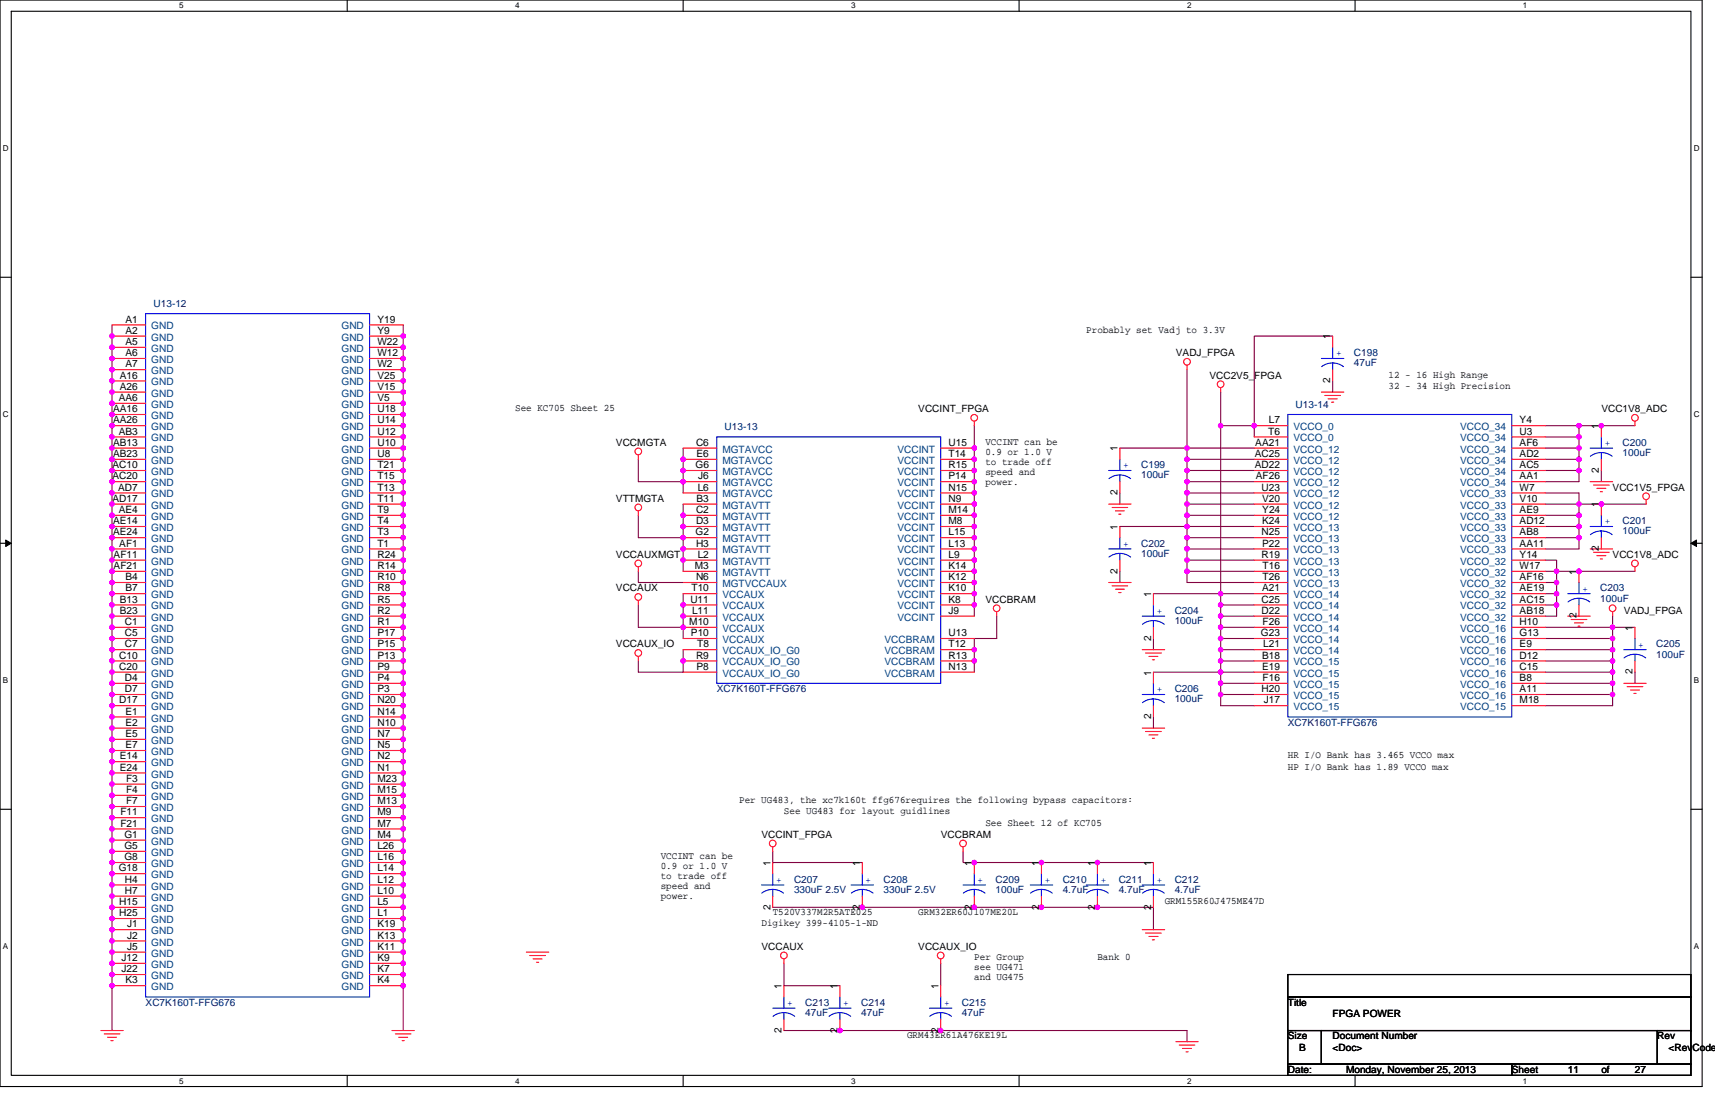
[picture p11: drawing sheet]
<svg xmlns="http://www.w3.org/2000/svg" width="432mm" height="279mm" viewBox="0 0 432 279" stroke-linecap="round" stroke-linejoin="round" font-family="sans-serif">
<path d="M0 0h428.6v273.5h-428.6zM2.8 2.8h422.9v267.9h-422.9z" fill="none" stroke="#000" stroke-width=".28"/>
<g fill="#fff">
<path d="M45.1 .3h1.1v2.3h-1.1z"/>
<path d="M45.1 271h1.1v2.2h-1.1z"/>
</g>
<path d="M87.4 0v2.8M87.4 270.7v2.8" fill="none" stroke="#000" stroke-width=".28"/>
<g fill="#fff">
<path d="M129.7 .3h1.1v2.3h-1.1z"/>
<path d="M129.7 271h1.1v2.2h-1.1z"/>
</g>
<path d="M172 0v2.8M172 270.7v2.8" fill="none" stroke="#000" stroke-width=".28"/>
<g fill="#fff">
<path d="M214.3 .3h1.1v2.3h-1.1z"/>
<path d="M214.3 271h1.1v2.2h-1.1z"/>
</g>
<path d="M256.6 0v2.8M256.6 270.7v2.8" fill="none" stroke="#000" stroke-width=".28"/>
<g fill="#fff">
<path d="M298.9 .3h1.1v2.3h-1.1z"/>
<path d="M298.9 271h1.1v2.2h-1.1z"/>
</g>
<path d="M341.2 0v2.8M341.2 270.7v2.8" fill="none" stroke="#000" stroke-width=".28"/>
<g fill="#fff">
<path d="M383.5 .3h1.1v2.3h-1.1z"/>
<path d="M383.5 271h1.1v2.2h-1.1z"/>
<path d="M.7 36.3h1.5v2.3h-1.5z"/>
<path d="M426.5 36.3h1.4v2.3h-1.4z"/>
<path d="M.7 103.3h1.5v2.2h-1.5z"/>
<path d="M426.5 103.3h1.4v2.2h-1.4z"/>
</g>
<path d="M0 69.8h2.8M425.7 69.8h2.9" fill="none" stroke="#000" stroke-width=".28"/>
<g fill="#fff">
<path d="M.7 170.2h1.4v2.3h-1.4z"/>
<path d="M426.5 170.2h1.3v2.3h-1.3z"/>
</g>
<path d="M0 136.8h2.8M425.7 136.8h2.9" fill="none" stroke="#000" stroke-width=".28"/>
<path d="M1.4 135.9l1.4 .9-1.4 .8zM425.7 136.8l1.4-.9v1.7z" fill="#000" stroke="#000" stroke-width=".25"/>
<g fill="#fff">
<path d="M.7 237.2h1.4v2.2h-1.4z"/>
<path d="M426.4 237.2h1.4v2.2h-1.4z"/>
</g>
<path d="M0 203.7h2.8M425.7 203.7h2.9M324.3 245.3h101.4v5.7h-101.4zM324.3 251h101.4v8.4h-101.4zM324.3 259.4h8.4v8.5h-8.4zM332.7 259.4h84.6v8.5h-84.6zM417.3 259.4h8.4v8.5h-8.4zM324.3 267.9h56.3v2.8h-56.3zM380.6 267.9h45.1v2.8h-45.1z" fill="none" stroke="#000" stroke-width=".28"/>
<g fill="none" stroke="#800040" stroke-width=".28">
<path d="M28.2 81.8v177.6M101.5 81.8v177.6M298.9 93v19.8M307.3 98.7v8.4M335.5 95.9v2.8M335.5 84.6h-19.7v22.5M160.7 115.6v5.6h11.3M172 112.8v8.4M245.3 107.1v48M282 112.8h16.9M298.9 115.6v2.8M298.9 118.4v2.8"/>
<path d="M298.9 112.8v2.8M298.9 115.6h16.9M298.9 118.4h16.9M298.9 112.8h16.9M307.3 107.1v42.3M307.3 107.1h8.5M315.8 107.1v2.9M389.1 107.1h8.5M389.1 110h8.5M389.1 112.8h8.5M389.1 115.6h8.5M389.1 118.4h8.5"/>
<path d="M397.6 118.4v2.8h-8.5M397.6 107.1v2.9M397.6 110v2.8M397.6 112.8v2.8M397.6 115.6v2.8M403.2 118.4v2.8M411.6 107.1h-14M160.7 129.7v5.6h11.3M172 121.2v2.9M172 126.9v8.4M172 135.3v8.5M282 124.1v2.8"/>
<path d="M282 132.5h16.9M298.9 132.5v2.8M298.9 135.3v2.9M298.9 138.2v2.8M298.9 121.2v2.9M298.9 124.1v2.8M298.9 126.9v2.8M298.9 129.7v2.8M298.9 138.2h16.9M298.9 132.5h16.9M298.9 135.3h16.9M298.9 121.2h16.9"/>
<path d="M298.9 124.1h16.9M298.9 126.9h16.9M298.9 129.7h16.9M389.1 124.1h8.5v2.8M389.1 126.9h8.5M389.1 129.7h8.5M389.1 132.5h8.5M389.1 135.3h8.5M397.6 135.3v2.9h-8.5M397.6 126.9v2.8M397.6 129.7v2.8M397.6 132.5v2.8"/>
<path d="M414.5 126.9h-16.9M160.7 152.3v5.6h11.3M160.7 143.8v2.8h11.3M172 149.4v8.5M172 157.9v2.8M251 155.1v5.6h-5.7v8.5M282 143.8v2.8M290.4 149.4h16.9M298.9 143.8v2.8h16.9M298.9 141v2.8M298.9 141h16.9M298.9 143.8h16.9"/>
<path d="M307.3 149.4v2.9M307.3 152.3v2.8M307.3 155.1v2.8M307.3 157.9v2.8M307.3 149.4h8.5M307.3 152.3h8.5M307.3 155.1h8.5M307.3 157.9h8.5M389.1 149.4h2.8M389.1 146.6h2.8M389.1 152.3h2.8M389.1 157.9h16.9"/>
<path d="M389.1 143.8h2.8M389.1 141h2.8v2.8M391.9 143.8v2.8M391.9 146.6v2.8M391.9 152.3v2.8h-2.8M391.9 143.8h19.7M391.9 149.4v2.9M406 157.9h5.6M406 155.1v2.8M406 157.9v2.8M172 163.5v5.7h-11.3v-2.8M290.4 160.7v2.8"/>
<path d="M290.4 169.2h16.9M307.3 174.8v2.8h8.5M307.3 163.5v2.9M307.3 166.4v2.8M307.3 169.2v2.8M307.3 172v2.8M307.3 160.7v2.8M307.3 166.4h8.5M307.3 169.2h8.5M307.3 172h8.5M307.3 174.8h8.5M307.3 160.7h8.5"/>
<path d="M307.3 163.5h8.5M389.1 166.4h16.9M389.1 160.7h16.9M389.1 169.2h16.9M389.1 163.5h16.9M389.1 172h16.9M389.1 174.8h16.9M406 174.8v2.8h-16.9M406 160.7v2.8M406 163.5v2.9M406 166.4v2.8M406 169.2v2.8"/>
<path d="M406 172v2.8M411.6 169.2v2.8M290.4 180.5v2.8M194.6 214.3v2.8h22.5M242.5 214.3v2.8h47.9M194.6 228.4h95.8v5.6M197.4 242.5v5.6h14.1M197.4 259.4h101.5v2.8M236.9 242.5v5.6"/>
</g>
<g fill="#f0f" stroke="#f0f" stroke-width=".28">
<circle cx="298.9" cy="135.3" r=".56"/>
<circle cx="298.9" cy="112.8" r=".56"/>
<circle cx="298.9" cy="141" r=".56"/>
<circle cx="298.9" cy="138.2" r=".56"/>
<circle cx="298.9" cy="143.8" r=".57"/>
<circle cx="307.3" cy="169.2" r=".55"/>
<circle cx="307.3" cy="166.3" r=".55"/>
<circle cx="307.3" cy="174.8" r=".55"/>
<circle cx="307.3" cy="172" r=".56"/>
<circle cx="397.5" cy="126.9" r=".56"/>
<circle cx="397.5" cy="129.7" r=".57"/>
<circle cx="397.5" cy="132.5" r=".56"/>
<circle cx="397.5" cy="135.3" r=".56"/>
<circle cx="298.9" cy="115.6" r=".57"/>
<circle cx="298.9" cy="118.4" r=".56"/>
<circle cx="298.9" cy="126.9" r=".56"/>
<circle cx="298.9" cy="124.1" r=".56"/>
<circle cx="298.9" cy="121.2" r=".56"/>
<circle cx="298.9" cy="129.7" r=".57"/>
<circle cx="406" cy="163.5" r=".55"/>
<circle cx="406" cy="160.7" r=".55"/>
<circle cx="406" cy="169.2" r=".55"/>
<circle cx="406" cy="166.3" r=".55"/>
<circle cx="406" cy="174.8" r=".55"/>
<circle cx="406" cy="172" r=".56"/>
<circle cx="307.3" cy="152.2" r=".55"/>
<circle cx="307.3" cy="155.1" r=".55"/>
<circle cx="307.3" cy="157.9" r=".56"/>
<circle cx="307.3" cy="149.4" r=".55"/>
<circle cx="307.3" cy="107.1" r=".55"/>
<circle cx="307.3" cy="163.5" r=".55"/>
<circle cx="307.3" cy="160.7" r=".55"/>
<circle cx="397.5" cy="107.1" r=".56"/>
<circle cx="397.5" cy="115.6" r=".57"/>
<circle cx="397.5" cy="118.4" r=".56"/>
<circle cx="397.5" cy="112.8" r=".56"/>
<circle cx="397.5" cy="110" r=".56"/>
<circle cx="101.5" cy="84.6" r=".56"/>
<circle cx="245.3" cy="163.5" r=".55"/>
<circle cx="172" cy="157.9" r=".57"/>
<circle cx="172" cy="152.2" r=".56"/>
<circle cx="172" cy="115.6" r=".57"/>
<circle cx="172" cy="121.2" r=".56"/>
<circle cx="172" cy="129.7" r=".57"/>
<circle cx="172" cy="135.3" r=".56"/>
<circle cx="245.3" cy="217.1" r=".55"/>
<circle cx="262.2" cy="217.1" r=".55"/>
<circle cx="276.3" cy="217.1" r=".55"/>
<circle cx="217.1" cy="228.4" r=".56"/>
<circle cx="245.3" cy="228.4" r=".56"/>
<circle cx="262.2" cy="228.4" r=".56"/>
<circle cx="276.3" cy="228.4" r=".56"/>
<circle cx="211.5" cy="259.4" r=".55"/>
<circle cx="236.8" cy="259.4" r=".55"/>
<circle cx="298.9" cy="132.5" r=".56"/>
<circle cx="403.2" cy="126.9" r=".55"/>
<circle cx="406" cy="157.9" r=".56"/>
<circle cx="391.9" cy="149.4" r=".55"/>
<circle cx="391.9" cy="146.6" r=".55"/>
<circle cx="391.9" cy="152.2" r=".55"/>
<circle cx="315.8" cy="107.1" r=".55"/>
<circle cx="391.9" cy="143.8" r=".56"/>
<circle cx="397.5" cy="143.8" r=".57"/>
<circle cx="403.2" cy="107.1" r=".55"/>
<circle cx="28.2" cy="84.6" r=".55"/>
<circle cx="28.2" cy="87.4" r=".56"/>
<circle cx="28.2" cy="90.2" r=".55"/>
<circle cx="28.2" cy="93" r=".55"/>
<circle cx="28.2" cy="95.9" r=".55"/>
<circle cx="28.2" cy="98.7" r=".55"/>
<circle cx="28.2" cy="101.5" r=".56"/>
<circle cx="28.2" cy="104.3" r=".55"/>
<circle cx="28.2" cy="107.1" r=".55"/>
<circle cx="28.2" cy="110" r=".55"/>
<circle cx="28.2" cy="112.8" r=".55"/>
<circle cx="28.2" cy="115.6" r=".56"/>
<circle cx="28.2" cy="118.4" r=".55"/>
<circle cx="28.2" cy="121.2" r=".55"/>
<circle cx="28.2" cy="124.1" r=".55"/>
<circle cx="28.2" cy="126.9" r=".55"/>
<circle cx="28.2" cy="129.7" r=".56"/>
<circle cx="28.2" cy="132.5" r=".55"/>
<circle cx="28.2" cy="135.3" r=".55"/>
<circle cx="28.2" cy="138.2" r=".55"/>
<circle cx="28.2" cy="141" r=".55"/>
<circle cx="28.2" cy="143.8" r=".56"/>
<circle cx="28.2" cy="146.6" r=".55"/>
<circle cx="28.2" cy="149.4" r=".55"/>
<circle cx="28.2" cy="152.2" r=".55"/>
<circle cx="28.2" cy="155.1" r=".55"/>
<circle cx="28.2" cy="157.9" r=".56"/>
<circle cx="28.2" cy="160.7" r=".55"/>
<circle cx="28.2" cy="163.5" r=".55"/>
<circle cx="28.2" cy="166.3" r=".55"/>
<circle cx="28.2" cy="169.2" r=".55"/>
<circle cx="28.2" cy="172" r=".56"/>
<circle cx="28.2" cy="174.8" r=".55"/>
<circle cx="28.2" cy="177.6" r=".55"/>
<circle cx="28.2" cy="180.4" r=".55"/>
<circle cx="28.2" cy="183.3" r=".55"/>
<circle cx="28.2" cy="186.1" r=".56"/>
<circle cx="28.2" cy="188.9" r=".55"/>
<circle cx="28.2" cy="191.7" r=".55"/>
<circle cx="28.2" cy="194.5" r=".55"/>
<circle cx="28.2" cy="197.4" r=".55"/>
<circle cx="28.2" cy="200.2" r=".56"/>
<circle cx="28.2" cy="203" r=".55"/>
<circle cx="28.2" cy="205.8" r=".55"/>
<circle cx="28.2" cy="208.6" r=".55"/>
<circle cx="28.2" cy="211.5" r=".55"/>
<circle cx="28.2" cy="214.3" r=".56"/>
<circle cx="28.2" cy="217.1" r=".55"/>
<circle cx="28.2" cy="219.9" r=".55"/>
<circle cx="28.2" cy="222.7" r=".55"/>
<circle cx="28.2" cy="225.5" r=".55"/>
<circle cx="28.2" cy="228.4" r=".56"/>
<circle cx="28.2" cy="231.2" r=".55"/>
<circle cx="28.2" cy="234" r=".55"/>
<circle cx="28.2" cy="236.8" r=".55"/>
<circle cx="28.2" cy="239.6" r=".55"/>
<circle cx="28.2" cy="242.5" r=".56"/>
<circle cx="28.2" cy="245.3" r=".55"/>
<circle cx="28.2" cy="248.1" r=".55"/>
<circle cx="101.5" cy="87.4" r=".57"/>
<circle cx="101.5" cy="90.2" r=".56"/>
<circle cx="101.5" cy="93" r=".56"/>
<circle cx="101.5" cy="95.9" r=".56"/>
<circle cx="101.5" cy="98.7" r=".56"/>
<circle cx="101.5" cy="101.5" r=".57"/>
<circle cx="101.5" cy="104.3" r=".56"/>
<circle cx="101.5" cy="107.1" r=".56"/>
<circle cx="101.5" cy="110" r=".56"/>
<circle cx="101.5" cy="112.8" r=".56"/>
<circle cx="101.5" cy="115.6" r=".57"/>
<circle cx="101.5" cy="118.4" r=".56"/>
<circle cx="101.5" cy="121.2" r=".56"/>
<circle cx="101.5" cy="124.1" r=".56"/>
<circle cx="101.5" cy="126.9" r=".56"/>
<circle cx="101.5" cy="129.7" r=".57"/>
<circle cx="101.5" cy="132.5" r=".56"/>
<circle cx="101.5" cy="135.3" r=".56"/>
<circle cx="101.5" cy="138.2" r=".56"/>
<circle cx="101.5" cy="141" r=".56"/>
<circle cx="101.5" cy="143.8" r=".57"/>
<circle cx="101.5" cy="146.6" r=".56"/>
<circle cx="101.5" cy="149.4" r=".56"/>
<circle cx="101.5" cy="152.2" r=".56"/>
<circle cx="101.5" cy="155.1" r=".56"/>
<circle cx="101.5" cy="157.9" r=".57"/>
<circle cx="101.5" cy="160.7" r=".56"/>
<circle cx="101.5" cy="163.5" r=".56"/>
<circle cx="101.5" cy="166.3" r=".56"/>
<circle cx="101.5" cy="169.2" r=".56"/>
<circle cx="101.5" cy="172" r=".57"/>
<circle cx="101.5" cy="174.8" r=".56"/>
<circle cx="101.5" cy="177.6" r=".56"/>
<circle cx="101.5" cy="180.4" r=".56"/>
<circle cx="101.5" cy="183.3" r=".56"/>
<circle cx="101.5" cy="186.1" r=".57"/>
<circle cx="101.5" cy="188.9" r=".56"/>
<circle cx="101.5" cy="191.7" r=".56"/>
<circle cx="101.5" cy="194.5" r=".56"/>
<circle cx="101.5" cy="197.4" r=".56"/>
<circle cx="101.5" cy="200.2" r=".57"/>
<circle cx="101.5" cy="203" r=".56"/>
<circle cx="101.5" cy="205.8" r=".56"/>
<circle cx="101.5" cy="208.6" r=".56"/>
<circle cx="101.5" cy="211.5" r=".56"/>
<circle cx="101.5" cy="214.3" r=".57"/>
<circle cx="101.5" cy="217.1" r=".56"/>
<circle cx="101.5" cy="219.9" r=".56"/>
<circle cx="101.5" cy="222.7" r=".56"/>
<circle cx="101.5" cy="225.5" r=".56"/>
<circle cx="101.5" cy="228.4" r=".57"/>
<circle cx="101.5" cy="231.2" r=".56"/>
<circle cx="101.5" cy="234" r=".56"/>
<circle cx="101.5" cy="236.8" r=".56"/>
<circle cx="101.5" cy="239.6" r=".56"/>
<circle cx="101.5" cy="242.5" r=".57"/>
<circle cx="101.5" cy="245.3" r=".56"/>
<circle cx="101.5" cy="248.1" r=".56"/>
<circle cx="245.3" cy="166.3" r=".55"/>
<circle cx="245.3" cy="112.8" r=".55"/>
<circle cx="245.3" cy="115.6" r=".56"/>
<circle cx="245.3" cy="118.4" r=".55"/>
<circle cx="245.3" cy="121.2" r=".55"/>
<circle cx="245.3" cy="124.1" r=".55"/>
<circle cx="245.3" cy="126.9" r=".55"/>
<circle cx="245.3" cy="129.7" r=".56"/>
<circle cx="245.3" cy="132.5" r=".55"/>
<circle cx="245.3" cy="135.3" r=".55"/>
<circle cx="245.3" cy="138.2" r=".55"/>
<circle cx="245.3" cy="141" r=".55"/>
<circle cx="245.3" cy="143.8" r=".56"/>
<circle cx="245.3" cy="146.6" r=".55"/>
<circle cx="245.3" cy="149.4" r=".55"/>
<circle cx="245.3" cy="152.2" r=".55"/>
<circle cx="172" cy="166.3" r=".56"/>
<circle cx="172" cy="155.1" r=".56"/>
<circle cx="172" cy="138.2" r=".56"/>
<circle cx="172" cy="141" r=".56"/>
<circle cx="172" cy="132.5" r=".56"/>
<circle cx="172" cy="118.4" r=".56"/>
</g>
<g fill="none" stroke="#f00" stroke-width=".28">
<path d="M28.2 81.8h8.5M28.2 84.6h8.5M28.2 87.4h8.5M28.2 90.2h8.5M28.2 93h8.5M28.2 95.9h8.5M28.2 98.7h8.5M93 98.7h8.5M93 95.9h8.5M93 93h8.5M93 90.2h8.5M93 87.4h8.5"/>
<path d="M93 84.6h8.5M93 81.8h8.5M298.9 91.9v1.1M307.3 97.6v1.1M332.7 98.7h5.6M333.5 99.5h4M335.5 84.6v2.8M335.5 93v2.9M28.2 101.5h8.5M28.2 104.3h8.5M28.2 107.1h8.5M28.2 110h8.5"/>
<path d="M28.2 112.8h8.5M28.2 115.6h8.5M28.2 118.4h8.5M93 118.4h8.5M93 115.6h8.5M93 112.8h8.5M93 110h8.5M93 107.1h8.5M93 104.3h8.5M93 101.5h8.5M160.7 114.5v1.1M172 112.8h8.5"/>
<path d="M172 115.6h8.5M172 118.4h8.5M236.9 118.4h8.4M236.9 115.6h8.4M236.9 112.8h8.4M245.3 106v1.1M282 112.8v2.8M315.8 107.1h8.5M315.8 110h8.5M315.8 112.8h8.5M315.8 115.6h8.5M315.8 118.4h8.5"/>
<path d="M334.4 100.4h2.3M335.2 101.2h.6M380.6 118.4h8.5M380.6 115.6h8.5M380.6 112.8h8.5M380.6 110h8.5M380.6 107.1h8.5M403.2 107.1v2.9M403.2 115.6v2.8M411.6 106v1.1M28.2 121.2h8.5M28.2 124.1h8.5"/>
<path d="M28.2 126.9h8.5M28.2 129.7h8.5M28.2 132.5h8.5M28.2 135.3h8.5M28.2 138.2h8.5M93 138.2h8.5M93 135.3h8.5M93 132.5h8.5M93 129.7h8.5M93 126.9h8.5M93 124.1h8.5M93 121.2h8.5"/>
<path d="M160.7 128.6v1.1M172 121.2h8.5M172 124.1h8.5M172 126.9h8.5M172 129.7h8.5M172 132.5h8.5M172 135.3h8.5M172 138.2h8.5M236.9 138.2h8.4M236.9 135.3h8.4M236.9 132.5h8.4M236.9 129.7h8.4"/>
<path d="M236.9 126.9h8.4M236.9 124.1h8.4M236.9 121.2h8.4M279.1 126.9h5.7M280 127.7h3.9M280.8 128.6h2.3M281.7 129.4h.5M282 121.2v2.9M282 132.5v2.8M315.8 121.2h8.5M315.8 124.1h8.5M315.8 126.9h8.5"/>
<path d="M315.8 129.7h8.5M315.8 132.5h8.5M315.8 135.3h8.5M315.8 138.2h8.5M380.6 138.2h8.5M380.6 135.3h8.5M380.6 132.5h8.5M380.6 129.7h8.5M380.6 126.9h8.5M380.6 124.1h8.5M380.6 121.2h8.5M400.4 121.2h5.6"/>
<path d="M400.4 138.2h5.6M401.2 122.1h4M401.2 139h4M402.1 122.9h2.2M402.1 139.9h2.2M402.9 123.8h.6M403.2 126.9v2.8M403.2 135.3v2.9M414.5 125.8v1.1M28.2 141h8.5M28.2 143.8h8.5M28.2 146.6h8.5"/>
<path d="M28.2 149.4h8.5M28.2 152.3h8.5M28.2 155.1h8.5M28.2 157.9h8.5M93 157.9h8.5M93 155.1h8.5M93 152.3h8.5M93 149.4h8.5M93 146.6h8.5M93 143.8h8.5M93 141h8.5M160.7 151.1v1.2"/>
<path d="M160.7 142.7v1.1M172 141h8.5M172 143.8h8.5M172 146.6h8.5M172 149.4h8.5M172 152.3h8.5M172 155.1h8.5M172 157.9h8.5M236.9 155.1h8.4M236.9 152.3h8.4M236.9 149.4h8.4M236.9 146.6h8.4"/>
<path d="M236.9 143.8h8.4M236.9 141h8.4M251 154v1.1M279.1 146.6h5.7M280 147.5h3.9M280.8 148.3h2.3M281.7 149.2h.5M282 141v2.8M290.4 149.4v2.9M290.4 157.9v2.8M315.8 141h8.5M315.8 143.8h8.5"/>
<path d="M315.8 146.6h8.5M315.8 149.4h8.5M315.8 152.3h8.5M315.8 155.1h8.5M315.8 157.9h8.5M380.6 157.9h8.5M380.6 155.1h8.5M380.6 152.3h8.5M380.6 149.4h8.5M380.6 146.6h8.5M380.6 143.8h8.5M380.6 141h8.5"/>
<path d="M394.7 155.1h5.7M395.6 155.9h3.9M396.4 156.8h2.3M397.3 157.6h.5M397.6 143.8v2.8M397.6 152.3v2.8M402.9 140.7h.6M406 154v1.1M411.6 142.7v1.1M411.6 157.9v2.8M28.2 160.7h8.5M28.2 163.5h8.5"/>
<path d="M28.2 166.4h8.5M28.2 169.2h8.5M28.2 172h8.5M28.2 174.8h8.5M28.2 177.6h8.5M93 177.6h8.5M93 174.8h8.5M93 172h8.5M93 169.2h8.5M93 166.4h8.5M93 163.5h8.5M93 160.7h8.5"/>
<path d="M160.7 165.2v1.2M172 160.7h8.5M172 163.5h8.5M172 166.4h8.5M172 169.2h8.5M236.9 169.2h8.4M236.9 166.4h8.4M236.9 163.5h8.4M236.9 160.7h8.4M287.6 163.5h5.6M288.4 164.4h4M289.3 165.2h2.2"/>
<path d="M290.1 166.1h.6M290.4 169.2v2.8M290.4 177.6v2.9M315.8 160.7h8.5M315.8 163.5h8.5M315.8 166.4h8.5M315.8 169.2h8.5M315.8 172h8.5M315.8 174.8h8.5M315.8 177.6h8.5M380.6 177.6h8.5M380.6 174.8h8.5"/>
<path d="M380.6 172h8.5M380.6 169.2h8.5M380.6 166.4h8.5M380.6 163.5h8.5M380.6 160.7h8.5M408.8 172h5.7M409.7 172.8h3.9M410.5 173.7h2.3M411.4 174.5h.5M411.6 166.4v2.8M28.2 180.5h8.5M28.2 183.3h8.5"/>
<path d="M28.2 186.1h8.5M28.2 188.9h8.5M28.2 191.7h8.5M28.2 194.6h8.5M28.2 197.4h8.5M93 197.4h8.5M93 194.6h8.5M93 191.7h8.5M93 188.9h8.5M93 186.1h8.5M93 183.3h8.5M93 180.5h8.5"/>
<path d="M287.6 183.3h5.6M288.4 184.1h4M289.3 185h2.2M290.1 185.8h.6M28.2 200.2h8.5M28.2 203h8.5M28.2 205.8h8.5M28.2 208.7h8.5M28.2 211.5h8.5M28.2 214.3h8.5M28.2 217.1h8.5M28.2 219.9h8.5"/>
<path d="M93 219.9h8.5M93 217.1h8.5M93 214.3h8.5M93 211.5h8.5M93 208.7h8.5M93 205.8h8.5M93 203h8.5M93 200.2h8.5M194.6 213.2v1.1M194.6 217.1v2.8M217.1 217.1v2.8M242.5 213.2v1.1"/>
<path d="M245.3 217.1v2.8M262.2 217.1v2.8M276.3 217.1v2.8M290.4 217.1v2.8M28.2 222.8h8.5M28.2 225.6h8.5M28.2 228.4h8.5M28.2 231.2h8.5M28.2 234h8.5M28.2 236.9h8.5M28.2 239.7h8.5M93 239.7h8.5"/>
<path d="M93 236.9h8.5M93 234h8.5M93 231.2h8.5M93 228.4h8.5M93 225.6h8.5M93 222.8h8.5M132.5 239.7h5.7M194.6 225.6v2.8M217.1 225.6v2.8M245.3 225.6v2.8M262.2 225.6v2.8M276.3 225.6v2.8"/>
<path d="M287.6 234h5.6M288.4 234.9h4M289.3 235.7h2.2M290.1 236.6h.6M290.4 225.6v2.8M25.4 259.4h5.6M28.2 242.5h8.5M28.2 245.3h8.5M28.2 248.1h8.5M93 248.1h8.5M93 245.3h8.5M93 242.5h8.5"/>
<path d="M98.7 259.4h5.6M133.4 240.5h3.9M134.2 241.4h2.3M135.1 242.2h.5M197.4 241.4v1.1M197.4 248.1v2.9M197.4 256.6v2.8M211.5 248.1v2.9M211.5 256.6v2.8M236.9 241.4v1.1M236.9 248.1v2.9M236.9 256.6v2.8"/>
<path d="M26.2 260.2h4M27.1 261.1h2.2M27.9 261.9h.6M99.5 260.2h4M100.4 261.1h2.2M101.2 261.9h.6M296.1 262.2h5.6M296.9 263.1h3.9M297.8 263.9h2.2M298.6 264.8h.5"/>
<circle cx="298.9" cy="91.1" r=".84"/>
<circle cx="307.3" cy="96.7" r=".84"/>
<circle cx="160.7" cy="113.6" r=".84"/>
<circle cx="245.3" cy="105.2" r=".84"/>
<circle cx="411.6" cy="105.2" r=".84"/>
<circle cx="160.7" cy="127.7" r=".84"/>
<circle cx="414.5" cy="124.9" r=".84"/>
<circle cx="160.7" cy="150.3" r=".84"/>
<circle cx="160.7" cy="141.8" r=".84"/>
<circle cx="250.9" cy="153.1" r=".84"/>
<circle cx="406" cy="153.1" r=".84"/>
<circle cx="411.6" cy="141.8" r=".84"/>
<circle cx="160.7" cy="164.4" r=".84"/>
<circle cx="194.6" cy="212.3" r=".84"/>
<circle cx="242.5" cy="212.3" r=".84"/>
<circle cx="197.4" cy="240.5" r=".84"/>
<circle cx="236.8" cy="240.5" r=".84"/>
</g>
<g fill="none" stroke="#00f" stroke-width=".28">
<path d="M36.7 79h56.3v172h-56.3zM332.7 90.2h5.6M332.8 92.3l1.2-.7 1.5-.2 1.5 .2 1.2 .7M335.5 91.4v1.6M335.5 87.4v2.8M180.5 110h56.4v62h-56.4zM279.1 118.4h5.7M282 119.5v1.7M282 115.6v2.8M324.3 104.3h56.3v76.2h-56.3zM400.4 112.8h5.6M400.4 114.9l1.3-.7 1.5-.3 1.4 .3 1.3 .7"/>
<path d="M403.2 113.9v1.7M403.2 110v2.8M279.1 138.2h5.7M279.2 120.5a4.5 4.5 0 0 1 5.5 0M282 139.3v1.7M282 135.3v2.9M400.4 132.5h5.6M400.4 134.6l1.3-.7 1.5-.3 1.4 .3 1.3 .7M403.2 133.6v1.7M403.2 129.7v2.8M279.2 140.2a4.5 4.5 0 0 1 5.5 0M287.6 155.1h5.6"/>
<path d="M287.7 157.1l1.2-.7 1.5-.2 1.5 .2 1.2 .7M290.4 156.2v1.7M290.4 152.3v2.8M394.7 149.4h5.7M394.8 151.5a4.5 4.5 0 0 1 5.5 0M397.6 150.6v1.7M397.6 146.6v2.8M287.6 174.8h5.6M287.7 176.9l1.2-.7 1.5-.3 1.5 .3 1.2 .7M290.4 175.9v1.7M290.4 172v2.8M408.8 163.5h5.7"/>
<path d="M408.9 165.6a4.5 4.5 0 0 1 5.5 0M411.6 164.7v1.7M411.6 160.7v2.8M194.6 219.9v2.9M217.1 219.9v2.9M245.3 219.9v2.9M262.2 219.9v2.9M276.3 219.9v2.9M290.4 219.9v2.9M191.7 222.8h5.7M191.8 224.8l1.3-.7 1.4-.2 1.5 .2 1.3 .7M194.6 223.9v1.7"/>
<path d="M214.3 222.8h5.6M214.4 224.8a4.5 4.5 0 0 1 5.4 0M217.1 223.9v1.7M242.5 222.8h5.6M242.5 224.8a4.5 4.5 0 0 1 5.5 0M245.3 223.9v1.7M259.4 222.8h5.6M259.5 224.8l1.2-.7 1.5-.2 1.5 .2 1.2 .7M262.2 223.9v1.7M273.5 222.8h5.6M273.6 224.8l1.2-.7 1.5-.2 1.5 .2 1.2 .7M276.3 223.9v1.7"/>
<path d="M287.6 222.8h5.6M287.7 224.8l1.2-.7 1.5-.2 1.5 .2 1.2 .7M290.4 223.9v1.7M194.6 253.8h5.6M194.6 255.8a4.5 4.5 0 0 1 5.5 0M197.4 254.9v1.7M197.4 251v2.8M208.7 253.8h5.6M208.7 255.8a4.5 4.5 0 0 1 5.5 0M211.5 254.9v1.7M211.5 251v2.8M234 253.8h5.7"/>
<path d="M234.1 255.8l1.3-.7 1.4-.2 1.5 .2 1.3 .7M236.9 254.9v1.7M236.9 251v2.8"/>
</g>
<g font-size="2.5" fill="#000080">
<text x="38.7" y="77.3">U13-12</text>
<text x="340.9" y="89.7">C198</text>
<text x="340.9" y="92.2">47uF</text>
<text x="326.2" y="102.6">U13-14</text>
<text x="182.4" y="108.3">U13-13</text>
<text x="408.5" y="112.2">C200</text>
<text x="287.3" y="117.9">C199</text>
<text x="408.5" y="114.7">100uF</text>
<text x="287.3" y="120.4">100uF</text>
<text x="408.5" y="132">C201</text>
<text x="287.3" y="137.6">C202</text>
<text x="408.5" y="134.5">100uF</text>
<text x="287.3" y="140.1">100uF</text>
<text x="402.9" y="148.9">C203</text>
<text x="295.8" y="154.5">C204</text>
<text x="402.9" y="151.4">100uF</text>
<text x="295.8" y="157">100uF</text>
<text x="417" y="163">C205</text>
<text x="417" y="165.5">100uF</text>
<text x="180.5" y="174.2">XC7K160T-FFG676</text>
<text x="295.8" y="174.2">C206</text>
<text x="295.8" y="176.8">100uF</text>
<text x="324.3" y="182.7">XC7K160T-FFG676</text>
<text x="199.9" y="222.2">C207</text>
<text x="199.9" y="224.7">330uF 2.5V</text>
<text x="222.5" y="222.2">C208</text>
<text x="222.5" y="224.7">330uF 2.5V</text>
<text x="250.7" y="222.2">C209</text>
<text x="250.7" y="224.7">100uF</text>
<text x="267.6" y="222.2">C210</text>
<text x="267.6" y="224.7">4.7uF</text>
<text x="281.7" y="222.2">C211</text>
<text x="281.7" y="224.7">4.7uF</text>
<text x="295.8" y="222.2">C212</text>
<text x="295.8" y="224.7">4.7uF</text>
<text x="36.7" y="253.2">XC7K160T-FFG676</text>
<text x="202.7" y="253.2">C213</text>
<text x="202.7" y="255.7">47uF</text>
<text x="216.8" y="253.2">C214</text>
<text x="216.8" y="255.7">47uF</text>
<text x="242.2" y="253.2">C215</text>
<text x="242.2" y="255.7">47uF</text>
</g>
<g font-size="2.5">
<text x="31.6" y="81.2">A1</text>
<text x="95" y="81.2">Y19</text>
<text x="273.5" y="83.8">Probably set Vadj to 3.3V</text>
<text x="31.6" y="84">A2</text>
<text x="31.6" y="86.8">A5</text>
<text x="31.6" y="89.6">A6</text>
<text x="95" y="89.6">W12</text>
<text x="95" y="86.8">W22</text>
<text x="95" y="84">Y9</text>
<text x="296.1" y="89.7">VADJ_FPGA</text>
<text x="334.9" y="85.4" transform="rotate(-90 334.9 85.4)">1</text>
<text x="30.2" y="95.3">A16</text>
<text x="31.6" y="92.5">A7</text>
<text x="95" y="95.3">V25</text>
<text x="95" y="92.5">W2</text>
<text x="304.5" y="95.3">VCC2V5_FPGA</text>
<text x="349.6" y="95">12 - 16 High Range</text>
<text x="29.9" y="100.9">AA6</text>
<text x="30.2" y="98.1">A26</text>
<text x="95" y="100.9">V5</text>
<text x="95" y="98.1">V15</text>
<text x="334.9" y="96.4" transform="rotate(-90 334.9 96.4)">2</text>
<text x="349.6" y="97.9">32 - 34 High Precision</text>
<text x="28.5" y="103.7">AA16</text>
<text x="28.5" y="106.6">AA26</text>
<text x="95" y="106.6">U14</text>
<text x="95" y="103.7">U18</text>
<text x="129.7" y="103.5">See KC705 Sheet 25</text>
<text x="231.2" y="103.8">VCCINT_FPGA</text>
<text x="319.4" y="106.6">L7</text>
<text x="382.6" y="106.6">Y4</text>
<text x="403.2" y="103.8">VCC1V8_ADC</text>
<text x="28.5" y="112.2">AB13</text>
<text x="29.9" y="109.4">AB3</text>
<text x="95" y="112.2">U10</text>
<text x="95" y="109.4">U12</text>
<text x="155.1" y="112.2">VCCMGTA</text>
<text x="175.2" y="112.2">C6</text>
<text x="238.8" y="112.2">U15</text>
<text x="248.1" y="112">VCCINT can be</text>
<text x="281.4" y="113.6" transform="rotate(-90 281.4 113.6)">1</text>
<text x="316.1" y="112.2">AA21</text>
<text x="319.3" y="109.4">T6</text>
<text x="382.6" y="112.2">AF6</text>
<text x="382.6" y="109.4">U3</text>
<text x="402.6" y="108" transform="rotate(-90 402.6 108)">1</text>
<text x="28.3" y="117.8">AC10</text>
<text x="28.5" y="115">AB23</text>
<text x="95" y="117.8">T21</text>
<text x="95" y="115">U8</text>
<text x="175.1" y="117.8">G6</text>
<text x="175.4" y="115">E6</text>
<text x="238.8" y="117.8">R15</text>
<text x="238.8" y="115">T14</text>
<text x="248.1" y="114.5">0.9 or 1.0 V</text>
<text x="248.1" y="117">to trade off</text>
<text x="248.1" y="119.5">speed and</text>
<text x="315.9" y="115">AC25</text>
<text x="315.9" y="117.8">AD22</text>
<text x="382.6" y="117.8">AC5</text>
<text x="382.6" y="115">AD2</text>
<text x="402.6" y="119" transform="rotate(-90 402.6 119)">2</text>
<text x="28.3" y="120.7">AC20</text>
<text x="29.7" y="123.5">AD7</text>
<text x="95" y="123.5">T13</text>
<text x="95" y="120.7">T15</text>
<text x="175.7" y="123.5">L6</text>
<text x="175.8" y="120.7">J6</text>
<text x="238.8" y="123.5">N15</text>
<text x="238.8" y="120.7">P14</text>
<text x="248.1" y="122">power.</text>
<text x="281.4" y="124.6" transform="rotate(-90 281.4 124.6)">2</text>
<text x="316.2" y="120.7">AF26</text>
<text x="317.6" y="123.5">U23</text>
<text x="382.6" y="123.5">W7</text>
<text x="382.6" y="120.7">AA1</text>
<text x="406" y="123.5">VCC1V5_FPGA</text>
<text x="28.3" y="126.3">AD17</text>
<text x="28.5" y="131.9">AE14</text>
<text x="29.9" y="129.1">AE4</text>
<text x="95" y="131.9">T4</text>
<text x="95" y="129.1">T9</text>
<text x="95" y="126.3">T11</text>
<text x="155.1" y="126.3">VTTMGTA</text>
<text x="175.2" y="129.1">C2</text>
<text x="175.2" y="131.9">D3</text>
<text x="175.4" y="126.3">B3</text>
<text x="238.8" y="131.9">M8</text>
<text x="238.8" y="129.1">M14</text>
<text x="238.8" y="126.3">N9</text>
<text x="317.8" y="126.3">V20</text>
<text x="317.8" y="131.9">K24</text>
<text x="317.8" y="129.1">Y24</text>
<text x="382.6" y="131.9">AD12</text>
<text x="382.6" y="129.1">AE9</text>
<text x="382.6" y="126.3">V10</text>
<text x="402.6" y="127.7" transform="rotate(-90 402.6 127.7)">1</text>
<text x="28.5" y="134.7">AE24</text>
<text x="30" y="137.6">AF1</text>
<text x="95" y="137.6">T1</text>
<text x="95" y="134.7">T3</text>
<text x="175.1" y="134.7">G2</text>
<text x="175.2" y="137.6">H3</text>
<text x="238.8" y="137.6">L13</text>
<text x="238.8" y="134.7">L15</text>
<text x="281.4" y="133.4" transform="rotate(-90 281.4 133.4)">1</text>
<text x="317.6" y="134.7">N25</text>
<text x="317.8" y="137.6">P22</text>
<text x="382.6" y="137.6">AA11</text>
<text x="382.6" y="134.7">AB8</text>
<text x="28.6" y="140.4">AF11</text>
<text x="28.6" y="143.2">AF21</text>
<text x="95" y="143.2">R14</text>
<text x="95" y="140.4">R24</text>
<text x="155.1" y="140.4">VCCAUXMGT</text>
<text x="175" y="143.2">M3</text>
<text x="175.7" y="140.4">L2</text>
<text x="238.8" y="143.2">K14</text>
<text x="238.8" y="140.4">L9</text>
<text x="317.6" y="140.4">R19</text>
<text x="317.9" y="143.2">T16</text>
<text x="382.6" y="143.2">W17</text>
<text x="382.6" y="140.4">Y14</text>
<text x="402.6" y="138.7" transform="rotate(-90 402.6 138.7)">2</text>
<text x="406" y="140.4">VCC1V8_ADC</text>
<text x="31.6" y="146">B4</text>
<text x="31.6" y="148.8">B7</text>
<text x="95" y="148.8">R8</text>
<text x="95" y="146">R10</text>
<text x="155.1" y="148.9">VCCAUX</text>
<text x="174.1" y="148.8">T10</text>
<text x="175.2" y="146">N6</text>
<text x="238.8" y="148.8">K10</text>
<text x="238.8" y="146">K12</text>
<text x="281.4" y="144.4" transform="rotate(-90 281.4 144.4)">2</text>
<text x="317.8" y="148.8">A21</text>
<text x="317.9" y="146">T26</text>
<text x="382.6" y="148.8">AE19</text>
<text x="382.6" y="146">AF16</text>
<text x="397" y="144.7" transform="rotate(-90 397 144.7)">1</text>
<text x="30.2" y="151.7">B13</text>
<text x="30.2" y="154.5">B23</text>
<text x="95" y="154.5">R2</text>
<text x="95" y="151.7">R5</text>
<text x="173.8" y="151.7">U11</text>
<text x="174.2" y="154.5">L11</text>
<text x="238.8" y="154.5">J9</text>
<text x="238.8" y="151.7">K8</text>
<text x="248.1" y="151.7">VCCBRAM</text>
<text x="289.8" y="150.3" transform="rotate(-90 289.8 150.3)">1</text>
<text x="317.6" y="151.7">C25</text>
<text x="317.6" y="154.5">D22</text>
<text x="382.6" y="154.5">AB18</text>
<text x="382.6" y="151.7">AC15</text>
<text x="397" y="155.7" transform="rotate(-90 397 155.7)">2</text>
<text x="408.8" y="154.5">VADJ_FPGA</text>
<text x="31.4" y="157.3">C1</text>
<text x="31.4" y="160.1">C5</text>
<text x="95" y="160.1">P17</text>
<text x="95" y="157.3">R1</text>
<text x="173.5" y="157.3">M10</text>
<text x="174" y="160.1">P10</text>
<text x="238.8" y="160.1">U13</text>
<text x="289.8" y="161.3" transform="rotate(-90 289.8 161.3)">2</text>
<text x="317.5" y="160.1">G23</text>
<text x="317.9" y="157.3">F26</text>
<text x="382.6" y="160.1">G13</text>
<text x="382.6" y="157.3">H10</text>
<text x="411.1" y="158.7" transform="rotate(-90 411.1 158.7)">1</text>
<text x="30" y="165.8">C10</text>
<text x="31.4" y="162.9">C7</text>
<text x="95" y="165.8">P13</text>
<text x="95" y="162.9">P15</text>
<text x="155.1" y="163">VCCAUX_IO</text>
<text x="175.2" y="165.8">R9</text>
<text x="175.5" y="162.9">T8</text>
<text x="238.8" y="165.8">R13</text>
<text x="238.8" y="162.9">T12</text>
<text x="317.8" y="165.8">B18</text>
<text x="318" y="162.9">L21</text>
<text x="382.6" y="165.8">D12</text>
<text x="382.6" y="162.9">E9</text>
<text x="30" y="168.6">C20</text>
<text x="31.4" y="171.4">D4</text>
<text x="95" y="171.4">P4</text>
<text x="95" y="168.6">P9</text>
<text x="175.4" y="168.6">P8</text>
<text x="238.8" y="168.6">N13</text>
<text x="289.8" y="170" transform="rotate(-90 289.8 170)">1</text>
<text x="317.8" y="168.6">E19</text>
<text x="317.9" y="171.4">F16</text>
<text x="382.6" y="171.4">B8</text>
<text x="382.6" y="168.6">C15</text>
<text x="411.1" y="169.8" transform="rotate(-90 411.1 169.8)">2</text>
<text x="30" y="177">D17</text>
<text x="31.4" y="174.2">D7</text>
<text x="31.6" y="179.9">E1</text>
<text x="95" y="179.9">N14</text>
<text x="95" y="177">N20</text>
<text x="95" y="174.2">P3</text>
<text x="317.6" y="174.2">H20</text>
<text x="318.2" y="177">J17</text>
<text x="382.6" y="177">M18</text>
<text x="382.6" y="174.2">A11</text>
<text x="31.6" y="182.7">E2</text>
<text x="31.6" y="185.5">E5</text>
<text x="95" y="185.5">N7</text>
<text x="95" y="182.7">N10</text>
<text x="289.8" y="181" transform="rotate(-90 289.8 181)">2</text>
<text x="30.2" y="191.1">E14</text>
<text x="31.6" y="188.3">E7</text>
<text x="95" y="191.1">N2</text>
<text x="95" y="188.3">N5</text>
<text x="324.3" y="190.9">HR I/O Bank has 3.465 VCCO max</text>
<text x="30.2" y="194">E24</text>
<text x="31.7" y="196.8">F3</text>
<text x="95" y="196.8">M23</text>
<text x="95" y="194">N1</text>
<text x="324.3" y="193.7">HP I/O Bank has 1.89 VCCO max</text>
<text x="31.7" y="199.6">F4</text>
<text x="31.7" y="202.4">F7</text>
<text x="95" y="202.4">M13</text>
<text x="95" y="199.6">M15</text>
<text x="186.1" y="202.2">Per UG483, the xc7k160t ffg676requires the following bypass capacitors:</text>
<text x="30.3" y="205.2">F11</text>
<text x="30.3" y="208.1">F21</text>
<text x="95" y="208.1">M7</text>
<text x="95" y="205.2">M9</text>
<text x="197.4" y="205">See UG483 for layout guidlines</text>
<text x="248.1" y="207.8">See Sheet 12 of KC705</text>
<text x="31.3" y="210.9">G1</text>
<text x="31.3" y="213.7">G5</text>
<text x="95" y="213.7">L26</text>
<text x="95" y="210.9">M4</text>
<text x="191.7" y="210.9">VCCINT_FPGA</text>
<text x="236.9" y="210.9">VCCBRAM</text>
<text x="29.9" y="219.3">G18</text>
<text x="31.3" y="216.5">G8</text>
<text x="95" y="219.3">L14</text>
<text x="95" y="216.5">L16</text>
<text x="166.4" y="216.3">VCCINT can be</text>
<text x="166.4" y="218.8">0.9 or 1.0 V</text>
<text x="166.4" y="221.3">to trade off</text>
<text x="194" y="218" transform="rotate(-90 194 218)">1</text>
<text x="216.5" y="218" transform="rotate(-90 216.5 218)">1</text>
<text x="244.7" y="218" transform="rotate(-90 244.7 218)">1</text>
<text x="261.6" y="218" transform="rotate(-90 261.6 218)">1</text>
<text x="275.7" y="218" transform="rotate(-90 275.7 218)">1</text>
<text x="289.8" y="218" transform="rotate(-90 289.8 218)">1</text>
<text x="30" y="227.8">H15</text>
<text x="31.4" y="222.2">H4</text>
<text x="31.4" y="225">H7</text>
<text x="95" y="227.8">L5</text>
<text x="95" y="225">L10</text>
<text x="95" y="222.2">L12</text>
<text x="166.4" y="223.8">speed and</text>
<text x="166.4" y="226.4">power.</text>
<text x="293.2" y="227.6">GRM155R60J475ME47D</text>
<text x="30" y="230.6">H25</text>
<text x="32" y="233.4">J1</text>
<text x="95" y="233.4">K19</text>
<text x="95" y="230.6">L1</text>
<text x="191.7" y="233.2">Digikey 399-4105-1-ND</text>
<text x="194" y="229" transform="rotate(-90 194 229)">2</text>
<text x="194.6" y="230.4">T520V337M2R5ATE025</text>
<text x="216.5" y="229" transform="rotate(-90 216.5 229)">2</text>
<text x="231.2" y="230.4">GRM32ER60J107ME20L</text>
<text x="244.7" y="229" transform="rotate(-90 244.7 229)">2</text>
<text x="261.6" y="229" transform="rotate(-90 261.6 229)">2</text>
<text x="275.7" y="229" transform="rotate(-90 275.7 229)">2</text>
<text x="289.8" y="229" transform="rotate(-90 289.8 229)">2</text>
<text x="32" y="236.3">J2</text>
<text x="32" y="239.1">J5</text>
<text x="95" y="239.1">K11</text>
<text x="95" y="236.3">K13</text>
<text x="191.7" y="239.1">VCCAUX</text>
<text x="231.2" y="239.1">VCCAUX_IO</text>
<text x="30.6" y="241.9">J12</text>
<text x="30.6" y="244.7">J22</text>
<text x="95" y="244.7">K7</text>
<text x="95" y="241.9">K9</text>
<text x="245.3" y="241.7">Per Group</text>
<text x="245.3" y="244.2">see UG471</text>
<text x="276.3" y="241.7">Bank 0</text>
<text x="31.6" y="247.5">K3</text>
<text x="95" y="247.5">K4</text>
<text x="196.8" y="249" transform="rotate(-90 196.8 249)">1</text>
<text x="210.9" y="249" transform="rotate(-90 210.9 249)">1</text>
<text x="236.3" y="249" transform="rotate(-90 236.3 249)">1</text>
<text x="245.3" y="246.7">and UG475</text>
<text x="324.3" y="253.2">Title</text>
<text x="335.5" y="256">FPGA POWER</text>
<text x="196.8" y="260" transform="rotate(-90 196.8 260)">2</text>
<text x="210.9" y="260" transform="rotate(-90 210.9 260)">2</text>
<text x="228.4" y="261.4">GRM43ER61A476KE19L</text>
<text x="236.3" y="260" transform="rotate(-90 236.3 260)">2</text>
<text x="324.3" y="261.6">Size</text>
<text x="335.5" y="261.6">Document Number</text>
<text x="417.3" y="261.6">Rev</text>
<text x="327.1" y="264.5">B</text>
<text x="335.5" y="264.5">&lt;Doc&gt;</text>
<text x="420.1" y="264.5">&lt;RevCode</text>
<text x="324.3" y="270.1">Date:</text>
<text x="338.9" y="270.1">Monday, November 25, 2013</text>
<text x="380.6" y="270.1">Sheet</text>
<text x="394.7" y="270.1">11</text>
<text x="403.2" y="270.1">of</text>
<text x="411.6" y="270.1">27</text>
</g>
<g font-size="2.5" fill="#004080">
<text x="38.1" y="82.9">GND</text>
<text x="86" y="82.9">GND</text>
<text x="38.1" y="85.7">GND</text>
<text x="38.1" y="88.6">GND</text>
<text x="86" y="88.6">GND</text>
<text x="86" y="85.7">GND</text>
<text x="38.1" y="91.4">GND</text>
<text x="38.1" y="94.2">GND</text>
<text x="86" y="94.2">GND</text>
<text x="86" y="91.4">GND</text>
<text x="38.1" y="97">GND</text>
<text x="38.1" y="99.8">GND</text>
<text x="86" y="99.8">GND</text>
<text x="86" y="97">GND</text>
<text x="38.1" y="102.7">GND</text>
<text x="38.1" y="105.5">GND</text>
<text x="86" y="105.5">GND</text>
<text x="86" y="102.7">GND</text>
<text x="38.1" y="108.3">GND</text>
<text x="38.1" y="111.1">GND</text>
<text x="38.1" y="113.9">GND</text>
<text x="86" y="113.9">GND</text>
<text x="86" y="111.1">GND</text>
<text x="86" y="108.3">GND</text>
<text x="181.9" y="113.9">MGTAVCC</text>
<text x="226" y="113.9">VCCINT</text>
<text x="325.7" y="108.3">VCCO_0</text>
<text x="325.7" y="111.1">VCCO_0</text>
<text x="325.7" y="113.9">VCCO_12</text>
<text x="367.6" y="113.9">VCCO_34</text>
<text x="367.6" y="111.1">VCCO_34</text>
<text x="367.6" y="108.3">VCCO_34</text>
<text x="38.1" y="116.8">GND</text>
<text x="38.1" y="119.6">GND</text>
<text x="86" y="119.6">GND</text>
<text x="86" y="116.8">GND</text>
<text x="181.9" y="116.8">MGTAVCC</text>
<text x="181.9" y="119.6">MGTAVCC</text>
<text x="226" y="119.6">VCCINT</text>
<text x="226" y="116.8">VCCINT</text>
<text x="325.7" y="116.8">VCCO_12</text>
<text x="325.7" y="119.6">VCCO_12</text>
<text x="367.6" y="119.6">VCCO_34</text>
<text x="367.6" y="116.8">VCCO_34</text>
<text x="38.1" y="122.4">GND</text>
<text x="38.1" y="125.2">GND</text>
<text x="86" y="125.2">GND</text>
<text x="86" y="122.4">GND</text>
<text x="181.9" y="122.4">MGTAVCC</text>
<text x="181.9" y="125.2">MGTAVCC</text>
<text x="226" y="125.2">VCCINT</text>
<text x="226" y="122.4">VCCINT</text>
<text x="325.7" y="122.4">VCCO_12</text>
<text x="325.7" y="125.2">VCCO_12</text>
<text x="367.6" y="125.2">VCCO_33</text>
<text x="367.6" y="122.4">VCCO_34</text>
<text x="38.1" y="128">GND</text>
<text x="38.1" y="130.9">GND</text>
<text x="86" y="130.9">GND</text>
<text x="86" y="128">GND</text>
<text x="181.9" y="128">MGTAVTT</text>
<text x="181.9" y="130.9">MGTAVTT</text>
<text x="226" y="130.9">VCCINT</text>
<text x="226" y="128">VCCINT</text>
<text x="325.7" y="128">VCCO_12</text>
<text x="325.7" y="130.9">VCCO_12</text>
<text x="367.6" y="130.9">VCCO_33</text>
<text x="367.6" y="128">VCCO_33</text>
<text x="38.1" y="133.7">GND</text>
<text x="38.1" y="136.5">GND</text>
<text x="86" y="136.5">GND</text>
<text x="86" y="133.7">GND</text>
<text x="181.9" y="133.7">MGTAVTT</text>
<text x="181.9" y="136.5">MGTAVTT</text>
<text x="226" y="136.5">VCCINT</text>
<text x="226" y="133.7">VCCINT</text>
<text x="325.7" y="133.7">VCCO_13</text>
<text x="325.7" y="136.5">VCCO_13</text>
<text x="367.6" y="136.5">VCCO_33</text>
<text x="367.6" y="133.7">VCCO_33</text>
<text x="38.1" y="139.3">GND</text>
<text x="38.1" y="142.1">GND</text>
<text x="86" y="142.1">GND</text>
<text x="86" y="139.3">GND</text>
<text x="181.9" y="139.3">MGTAVTT</text>
<text x="181.9" y="142.1">MGTAVTT</text>
<text x="226" y="142.1">VCCINT</text>
<text x="226" y="139.3">VCCINT</text>
<text x="325.7" y="139.3">VCCO_13</text>
<text x="325.7" y="142.1">VCCO_13</text>
<text x="367.6" y="142.1">VCCO_32</text>
<text x="367.6" y="139.3">VCCO_33</text>
<text x="38.1" y="144.9">GND</text>
<text x="38.1" y="147.8">GND</text>
<text x="86" y="147.8">GND</text>
<text x="86" y="144.9">GND</text>
<text x="181.9" y="144.9">MGTAVTT</text>
<text x="181.9" y="147.8">MGTVCCAUX</text>
<text x="226" y="147.8">VCCINT</text>
<text x="226" y="144.9">VCCINT</text>
<text x="325.7" y="144.9">VCCO_13</text>
<text x="325.7" y="147.8">VCCO_13</text>
<text x="367.6" y="147.8">VCCO_32</text>
<text x="367.6" y="144.9">VCCO_32</text>
<text x="38.1" y="150.6">GND</text>
<text x="38.1" y="153.4">GND</text>
<text x="86" y="153.4">GND</text>
<text x="86" y="150.6">GND</text>
<text x="181.9" y="150.6">VCCAUX</text>
<text x="181.9" y="153.4">VCCAUX</text>
<text x="226" y="153.4">VCCINT</text>
<text x="226" y="150.6">VCCINT</text>
<text x="325.7" y="150.6">VCCO_14</text>
<text x="325.7" y="153.4">VCCO_14</text>
<text x="367.6" y="153.4">VCCO_32</text>
<text x="367.6" y="150.6">VCCO_32</text>
<text x="38.1" y="156.2">GND</text>
<text x="38.1" y="159">GND</text>
<text x="38.1" y="161.9">GND</text>
<text x="86" y="161.9">GND</text>
<text x="86" y="159">GND</text>
<text x="86" y="156.2">GND</text>
<text x="181.9" y="156.2">VCCAUX</text>
<text x="181.9" y="159">VCCAUX</text>
<text x="181.9" y="161.9">VCCAUX</text>
<text x="222.7" y="161.9">VCCBRAM</text>
<text x="226" y="156.2">VCCINT</text>
<text x="325.7" y="156.2">VCCO_14</text>
<text x="325.7" y="159">VCCO_14</text>
<text x="325.7" y="161.9">VCCO_14</text>
<text x="367.6" y="161.9">VCCO_16</text>
<text x="367.6" y="159">VCCO_16</text>
<text x="367.6" y="156.2">VCCO_32</text>
<text x="38.1" y="164.7">GND</text>
<text x="38.1" y="167.5">GND</text>
<text x="86" y="167.5">GND</text>
<text x="86" y="164.7">GND</text>
<text x="181.9" y="164.7">VCCAUX_IO_G0</text>
<text x="181.9" y="167.5">VCCAUX_IO_G0</text>
<text x="222.7" y="167.5">VCCBRAM</text>
<text x="222.7" y="164.7">VCCBRAM</text>
<text x="325.7" y="164.7">VCCO_14</text>
<text x="325.7" y="167.5">VCCO_15</text>
<text x="367.6" y="167.5">VCCO_16</text>
<text x="367.6" y="164.7">VCCO_16</text>
<text x="38.1" y="170.3">GND</text>
<text x="38.1" y="173.1">GND</text>
<text x="86" y="173.1">GND</text>
<text x="86" y="170.3">GND</text>
<text x="181.9" y="170.3">VCCAUX_IO_G0</text>
<text x="222.7" y="170.3">VCCBRAM</text>
<text x="325.7" y="170.3">VCCO_15</text>
<text x="325.7" y="173.1">VCCO_15</text>
<text x="367.6" y="173.1">VCCO_16</text>
<text x="367.6" y="170.3">VCCO_16</text>
<text x="38.1" y="176">GND</text>
<text x="38.1" y="178.8">GND</text>
<text x="86" y="178.8">GND</text>
<text x="86" y="176">GND</text>
<text x="325.7" y="176">VCCO_15</text>
<text x="325.7" y="178.8">VCCO_15</text>
<text x="367.6" y="178.8">VCCO_15</text>
<text x="367.6" y="176">VCCO_16</text>
<text x="38.1" y="181.6">GND</text>
<text x="38.1" y="184.4">GND</text>
<text x="86" y="184.4">GND</text>
<text x="86" y="181.6">GND</text>
<text x="38.1" y="187.2">GND</text>
<text x="38.1" y="190.1">GND</text>
<text x="86" y="190.1">GND</text>
<text x="86" y="187.2">GND</text>
<text x="38.1" y="192.9">GND</text>
<text x="38.1" y="195.7">GND</text>
<text x="86" y="195.7">GND</text>
<text x="86" y="192.9">GND</text>
<text x="38.1" y="198.5">GND</text>
<text x="38.1" y="201.3">GND</text>
<text x="86" y="201.3">GND</text>
<text x="86" y="198.5">GND</text>
<text x="38.1" y="204.2">GND</text>
<text x="38.1" y="207">GND</text>
<text x="38.1" y="209.8">GND</text>
<text x="86" y="209.8">GND</text>
<text x="86" y="207">GND</text>
<text x="86" y="204.2">GND</text>
<text x="38.1" y="212.6">GND</text>
<text x="38.1" y="215.4">GND</text>
<text x="86" y="215.4">GND</text>
<text x="86" y="212.6">GND</text>
<text x="38.1" y="218.2">GND</text>
<text x="38.1" y="221.1">GND</text>
<text x="86" y="221.1">GND</text>
<text x="86" y="218.2">GND</text>
<text x="38.1" y="223.9">GND</text>
<text x="38.1" y="226.7">GND</text>
<text x="86" y="226.7">GND</text>
<text x="86" y="223.9">GND</text>
<text x="38.1" y="229.5">GND</text>
<text x="38.1" y="232.3">GND</text>
<text x="86" y="232.3">GND</text>
<text x="86" y="229.5">GND</text>
<text x="38.1" y="235.2">GND</text>
<text x="38.1" y="238">GND</text>
<text x="86" y="238">GND</text>
<text x="86" y="235.2">GND</text>
<text x="38.1" y="240.8">GND</text>
<text x="38.1" y="243.6">GND</text>
<text x="86" y="243.6">GND</text>
<text x="86" y="240.8">GND</text>
<text x="38.1" y="246.4">GND</text>
<text x="38.1" y="249.3">GND</text>
<text x="86" y="249.3">GND</text>
<text x="86" y="246.4">GND</text>
</g>
<g font-size="2.5" fill="#00f">
<text x="336.4" y="89.7">+</text>
<text x="404" y="112.2">+</text>
<text x="282.8" y="117.9">+</text>
<text x="404" y="132">+</text>
<text x="282.8" y="137.6">+</text>
<text x="398.4" y="148.9">+</text>
<text x="291.3" y="154.5">+</text>
<text x="412.5" y="163">+</text>
<text x="291.3" y="174.3">+</text>
<text x="195.4" y="222.2">+</text>
<text x="218" y="222.2">+</text>
<text x="246.1" y="222.2">+</text>
<text x="263.1" y="222.2">+</text>
<text x="277.2" y="222.2">+</text>
<text x="291.3" y="222.2">+</text>
<text x="198.2" y="253.2">+</text>
<text x="212.3" y="253.2">+</text>
<text x="237.7" y="253.2">+</text>
</g>
<g font-size="2">
<text x="45.1" y="2.1">5</text>
<text x="129.7" y="2.1">4</text>
<text x="214.3" y="2.1">3</text>
<text x="298.9" y="2.1">2</text>
<text x="383.5" y="2.1">1</text>
<text x=".7" y="38.1">D</text>
<text x="426.5" y="38.1">D</text>
<text x=".7" y="105.1">C</text>
<text x="426.5" y="105.1">C</text>
<text x=".7" y="172">B</text>
<text x="426.5" y="172">B</text>
<text x=".7" y="239">A</text>
<text x="426.5" y="239">A</text>
<text x="45.1" y="272.8">5</text>
<text x="129.7" y="272.8">4</text>
<text x="214.3" y="272.8">3</text>
<text x="298.9" y="272.8">2</text>
<text x="383.5" y="272.8">1</text>
</g>
</svg>
